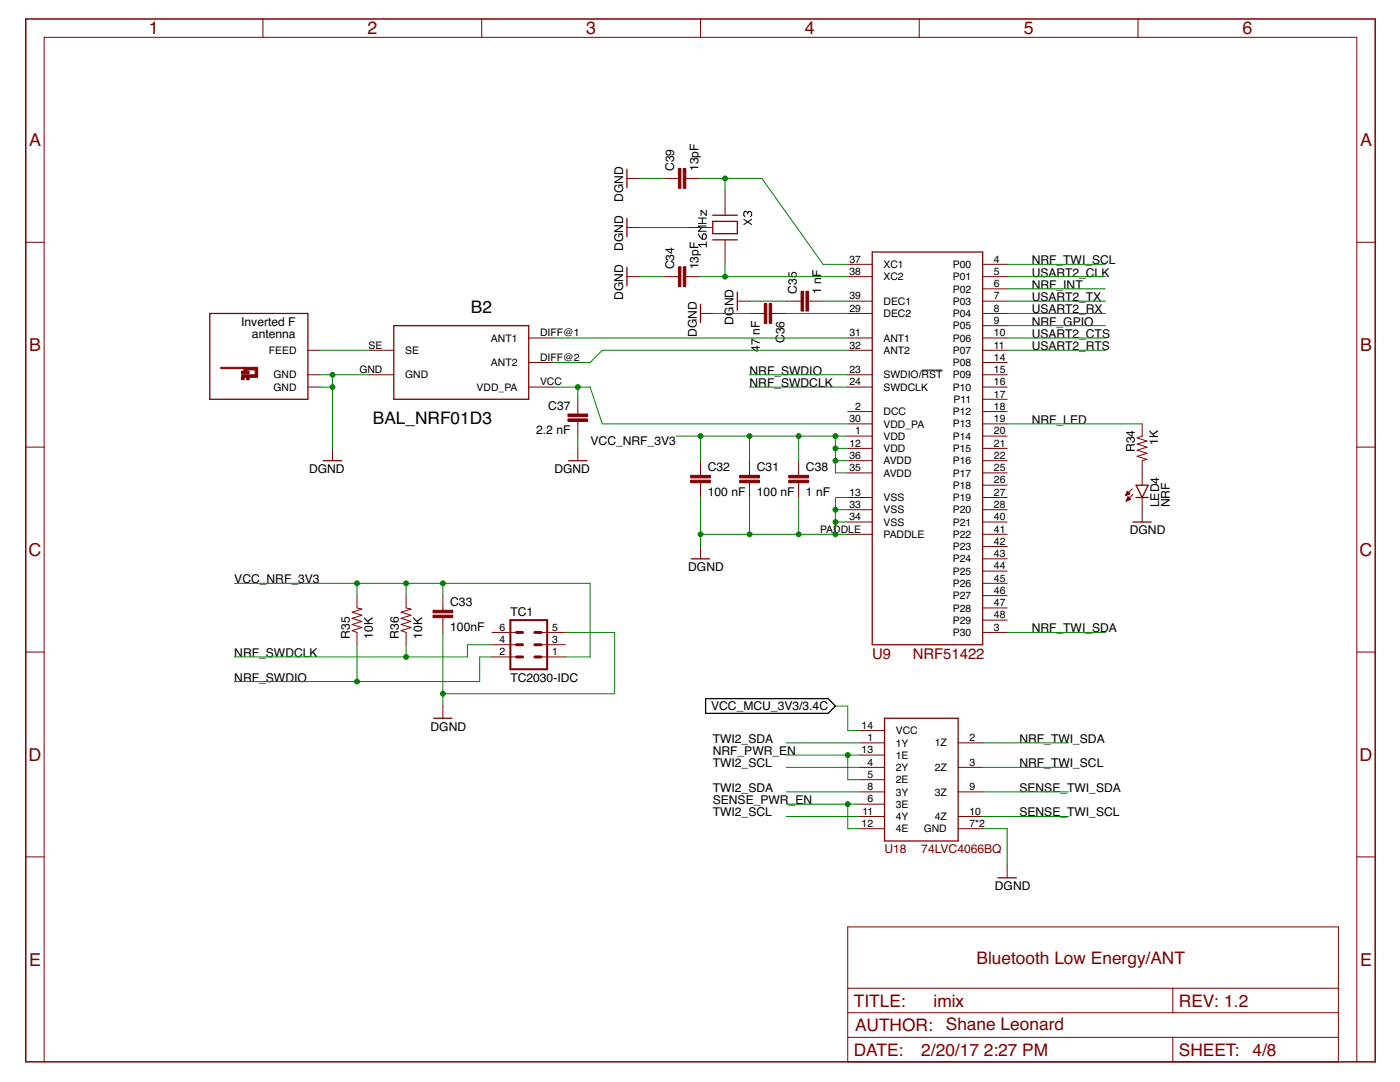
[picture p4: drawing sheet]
<svg xmlns="http://www.w3.org/2000/svg" width="279mm" height="216mm" viewBox="0 0 279 216" stroke-linecap="round" stroke-linejoin="round" font-family="sans-serif">
<g fill="none" stroke="#000" stroke-width=".2">
<path d="M139.4 46.7l.2 .5 .6 .5M139.4 44.6h1.5M139.4 43.5h1.5M140.2 43.5v1.1M140.4 46.7h.3l.2 .2v.6l-.2 .2h-.5v-.8zM140.9 48.8h-1.5l.5 .5M140.9 42v1l-1-1v1M140.9 48.3v1M140.9 45.1h-1.5l.5 .5-.5 .5h1.5M148.4 43.8l1.6 1M149.2 42.5l-.2-.3h-.3l-.3 .3v.5l.3 .2M149.2 42.5l.3-.3h.3l.2 .3v.5l-.2 .2"/>
<path d="M149.2 42.5v.2M150 43.8l-1.6 1M183.9 73.9h4.2"/>
</g>
<path d="M140.8 139.4h24.5l1.4 1.5-1.4 1.4h-24.5z" fill="none" stroke="#000" stroke-width=".25"/>
<g fill="#800000" stroke="#800000" stroke-width=".2">
<path d="M137.8 95.8h4v.5h-4z"/>
<path d="M137.8 94.8h4v.6h-4z"/>
<path d="M147.6 95.8h4v.5h-4z"/>
<path d="M147.6 94.8h4v.6h-4z"/>
<path d="M113.3 83.6h4v.5h-4z"/>
<path d="M113.3 82.6h4v.5h-4z"/>
<path d="M157.4 95.8h4v.5h-4z"/>
<path d="M157.4 94.8h4v.6h-4z"/>
<path d="M136.4 53.2h.5v4h-.5z"/>
<path d="M135.4 53.2h.5v4h-.5z"/>
<path d="M136.4 33.6h.5v4h-.5z"/>
<path d="M135.4 33.6h.5v4h-.5z"/>
<path d="M160.8 58.1h.6v4h-.6z"/>
<path d="M159.9 58.1h.5v4h-.5z"/>
<path d="M152.5 60.6h.5v3.9h-.5z"/>
<path d="M153.5 60.6h.5v3.9h-.5z"/>
<path d="M86.4 122.7h4v.6h-4z"/>
<path d="M86.4 121.8h4v.5h-4z"/>
<path d="M48.2 75.3h.5v.5h-.5z"/>
<path d="M49.2 75.3h.5v.5h-.5z"/>
<path d="M48.2 74h1.5v.5h-1.5z"/>
<path d="M48.7 73.8h.5v.2h-.5z"/>
<path d="M48.2 74.8h3.2v.5h-3.2z"/>
<path d="M50.9 73.3h.5v1.5h-.5z"/>
<path d="M48.7 73.3h2.2v.5h-2.2z"/>
<path d="M44.1 73.3h4.6v.3h-4.6z"/>
</g>
<g fill="none" stroke="#800000" stroke-width=".2">
<path d="M52.5 3.8v3.7M96.1 3.8v3.7M139.8 3.8v3.7M183.5 3.8v3.7M227.1 3.8v3.7M125.1 35.6h2.5M132.5 35.6h2.9M136.9 35.6h2.9M144.7 38.1v4.8M5.1 48.3h3.7M125.1 55.2h2.5M125.1 45.4h2.5"/>
<path d="M132.5 55.2h2.9M136.9 55.2h2.9M137.4 45.4h4.8M144.7 47.9v4.8M169.2 55.2h4.9M169.2 52.7h4.9M196.1 55.2h4.9M196.1 52.7h4.9M196.1 57.6h4.9M270.8 48.3h3.6M61.4 77.2h2.5M61.4 69.9h2.5"/>
<path d="M61.4 74.8h2.5M73.7 69.9h4.9M73.7 74.8h4.9M105.5 77.2h4.9M105.5 72.3h4.9M105.5 67.4h4.9M115.3 79.7v2.9M139.8 62.5h2.4M147.2 60.1h2.4M149.6 62.5h2.9M154 62.5h2.9M156.9 60.1h3"/>
<path d="M161.3 60.1h3M169.2 77.2h4.9M169.2 67.4h4.9M169.2 69.9h4.9M169.2 74.8h4.9M169.2 60.1h4.9M169.2 62.5h4.9M196.1 77.2h4.9M196.1 72.3h4.9M196.1 67.4h4.9M196.1 69.9h4.9M196.1 74.8h4.9"/>
<path d="M196.1 60.1h4.9M196.1 62.5h4.9M196.1 65h4.9M196.1 79.7h4.9M5.1 89.2h3.7M66.4 89.5v2.4M115.3 84.1v2.9M115.3 89.5v2.4M139.8 91.9v2.9M139.8 96.3v3M149.6 91.9v2.9M149.6 96.3v3"/>
<path d="M159.4 91.9v2.9M159.4 96.3v3M169.2 99.3h4.9M169.2 94.4h4.9M169.2 91.9h4.9M169.2 82.1h4.9M169.2 84.6h4.9M169.2 87h4.9M169.2 89.5h4.9M196.1 99.3h4.9M196.1 94.4h4.9M196.1 91.9h4.9"/>
<path d="M196.1 82.1h4.9M196.1 84.6h4.9M196.1 87h4.9M196.1 89.5h4.9M196.1 96.8h4.9M224.7 98.8h.1M224.7 98.7h.4M224.8 98.6h.6M224.8 99.9h.1M224.8 98.5h.6M224.8 99.8h.3M224.9 98.3h.4"/>
<path d="M224.9 99.7h.5M224.9 98.2h.3M224.9 99.6h.7M225 98.1h.1M225 99.5h.5M225 98l.5 .5-.9 .4zM225 99.4h.4M225.1 99.3h.2M225.1 99.1h.1M225.1 99.1l-.4 .9M225.1 99.1l.5 .5-.9 .4M226 97.6l-1.4 1.3"/>
<path d="M226.1 98.7l-1.4 1.3M227.9 84.6v2.4l-1 .4 2 .6-2 .6 2 .6-2 .6 2 .6-2 .7 2 .6-1 .2v4.9M227.9 99.3v4.9M270.8 89.2h3.6M71.2 118.9v2.4l1 .2-1.9 .7 1.9 .6-1.9 .6 1.9 .6-1.9 .6 1.9 .6-1.9 .6 .9 .4v2.5M81 118.9v2.4l1 .2-1.9 .7 1.9 .6-1.9 .6 1.9 .6-1.9 .6 1.9 .6-1.9 .6 .9 .4v2.5M88.4 118.9v2.9M139.8 109.1v2.4M169.2 101.7h4.9M169.2 104.2h4.9M169.2 106.6h4.9M196.1 101.7h4.9"/>
<path d="M196.1 104.2h4.9M196.1 106.6h4.9M196.1 109.1h4.9M196.1 111.5h4.9M196.1 114h4.9M196.1 116.4h4.9M196.1 118.9h4.9M5.1 130.1h3.7M88.4 123.3v2.9M98.2 126.2h4.9M98.2 131.1h4.9M98.2 128.7h4.9"/>
<path d="M108 126.2h4.9M108 131.1h4.9M108 128.7h4.9M196.1 121.3h4.9M196.1 123.7h4.9M196.1 126.2h4.9M270.8 130.1h3.6M88.4 140.9v2.4M171.6 158h4.9M171.6 155.6h4.9M171.6 153.1h4.9M171.6 150.7h4.9"/>
<path d="M171.6 148.2h4.9M171.6 145.8h4.9M191.2 158h4.9M191.2 153.1h4.9M191.2 148.2h4.9M5.1 171h3.7M171.6 165.4h4.9M171.6 162.9h4.9M171.6 160.5h4.9M191.2 165.4h4.9M191.2 162.9h4.9M201 172.7v2.5"/>
<path d="M270.8 171h3.6M169.2 185h97.9v26.9h-97.9zM169.2 197.2h97.9M234.1 197.2v4.9M8.8 211.9v-204.4h262v204.4M169.2 202.1h97.9M169.2 207h97.9M234.1 207v4.9"/>
</g>
<g fill="none" stroke="#800000" stroke-width=".25">
<path d="M125.1 33.8v3.6M125.1 43.6v3.6M125.1 53.4v3.6M142.2 44.2h5v2.4h-5zM142.2 42.9h5M142.2 47.9h5M147.2 58.3v3.6M174.1 50.3h22v78.4h-22zM41.9 62.5h19.5v17.2h-19.5zM78.6 65h26.9v14.7h-26.9zM139.8 60.7v3.7M64.5 91.9h3.7"/>
<path d="M113.5 91.9h3.7M226.7 96.8h2.5l-1.3 2.5zM226.7 99.3h2.5M138 111.5h3.6M226.1 104.2h3.7M86.6 143.3h3.6M176.5 143.3h14.7v24.5h-14.7zM199.2 175.2h3.6"/>
</g>
<path d="M101.9 123.7h7.3v9.8h-7.3z" fill="none" stroke="#800000" stroke-width=".4"/>
<path d="M103.1 126.2h1.2M103.1 128.7h1.2M103.1 131.1h1.2M106.7 126.2h1.3M106.7 128.7h1.3M106.7 131.1h1.3" fill="none" stroke="#800000" stroke-width=".59"/>
<path d="M5.1 3.8h269.3v208.1h-269.3z" fill="none" stroke="#800000" stroke-width=".3"/>
<g fill="none" stroke="#008000" stroke-width=".2">
<path d="M127.6 35.6h4.9M139.8 35.6h12.2l12.3 17.1h4.9M144.7 35.6v2.5M127.6 55.2h4.9M127.6 45.4h9.8M139.8 55.2h29.4M144.7 52.7v2.5M201 55.2h19.6M201 52.7h19.6M201 57.6h19.6M63.9 74.8h9.8M63.9 77.2h2.5"/>
<path d="M63.9 69.9h9.8M66.4 74.8v14.7M110.4 77.2h7.4l2.4 7.4h49M110.4 67.4h58.8M115.3 77.2v2.5M142.2 62.5h7.4M149.6 74.8h19.6M149.6 77.2h19.6M149.6 60.1h7.3M156.9 62.5h12.3M164.3 60.1h4.9M169.2 69.9h-49l-2.4 2.4h-7.4"/>
<path d="M201 60.1h19.6M201 62.5h19.6M201 67.4h19.6M201 69.9h19.6M201 65h19.6M115.3 87v2.5M134.9 87h34.3M139.8 87v4.9M139.8 99.3v9.8M149.6 87v4.9M149.6 99.3v7.3M159.4 87v4.9"/>
<path d="M159.4 99.3v7.3M166.7 87v7.4h2.5M166.7 89.5h2.5M166.7 91.9h2.5M169.2 99.3h-2.5v7.3M201 84.6h26.9M46.8 116.4h71v14.7h-4.9M71.2 116.4v2.5M81 116.4v2.5M88.4 116.4v2.5M139.8 106.6h29.4M166.7 101.7h2.5"/>
<path d="M166.7 104.2h2.5M71.2 128.7v7.3M81 128.7v2.4M88.4 126.2v14.7M98.2 131.1h-2.5v4.9h-48.9M98.2 128.7h-4.9v2.4h-46.5M112.9 126.2h9.8v12.2h-34.3M201 126.2h19.6M156.9 148.2h14.7M156.9 158h14.7M156.9 150.7h14.7M156.9 153.1h14.7"/>
<path d="M166.7 140.9h2.5v4.9h2.4M169.2 150.7v4.9h2.4M196.1 148.2h17.2M196.1 158h17.2M196.1 153.1h17.2M156.9 162.9h14.7M156.9 160.5h14.7M169.2 160.5v4.9h2.4M196.1 165.4h4.9v7.3M196.1 162.9h17.2"/>
</g>
<g fill="#008000" stroke="#008000" stroke-width=".2">
<circle cx="66.4" cy="74.8" r=".49"/>
<circle cx="66.4" cy="77.2" r=".49"/>
<circle cx="139.8" cy="106.6" r=".49"/>
<circle cx="149.6" cy="106.6" r=".49"/>
<circle cx="166.7" cy="101.7" r=".49"/>
<circle cx="166.7" cy="104.2" r=".49"/>
<circle cx="166.7" cy="106.6" r=".49"/>
<circle cx="159.4" cy="106.6" r=".49"/>
<circle cx="88.4" cy="138.4" r=".49"/>
<circle cx="115.3" cy="77.2" r=".49"/>
<circle cx="144.7" cy="55.2" r=".49"/>
<circle cx="144.7" cy="35.6" r=".49"/>
<circle cx="71.2" cy="136" r=".49"/>
<circle cx="81" cy="131.1" r=".49"/>
<circle cx="139.8" cy="87" r=".49"/>
<circle cx="149.6" cy="87" r=".49"/>
<circle cx="159.4" cy="87" r=".49"/>
<circle cx="166.7" cy="87" r=".49"/>
<circle cx="166.7" cy="89.5" r=".49"/>
<circle cx="166.7" cy="91.9" r=".49"/>
<circle cx="71.2" cy="116.4" r=".49"/>
<circle cx="81" cy="116.4" r=".49"/>
<circle cx="88.4" cy="116.4" r=".49"/>
<circle cx="169.2" cy="150.7" r=".49"/>
<circle cx="169.2" cy="160.5" r=".49"/>
</g>
<g font-size="3.6" fill="#800000">
<text x="29.7" y="6.9">1</text>
<text x="73.3" y="6.9">2</text>
<text x="117" y="6.9">3</text>
<text x="160.7" y="6.9">4</text>
<text x="204.3" y="6.9">5</text>
<text x="248" y="6.9">6</text>
<text x="5.8" y="29.1">A</text>
<text x="271.4" y="29.1">A</text>
<text x="5.8" y="70">B</text>
<text x="271.4" y="70">B</text>
<text x="5.7" y="110.9">C</text>
<text x="271.3" y="110.9">C</text>
<text x="5.7" y="151.8">D</text>
<text x="271.3" y="151.8">D</text>
<text x="5.8" y="192.7">E</text>
<text x="271.4" y="192.7">E</text>
</g>
<g font-size="3.5">
<text x="94" y="62.5">B2</text>
<text x="74.4" y="84.6">BAL_NRF01D3</text>
</g>
<g font-size="3.5" fill="#800000">
<text x="194.9" y="192.3">Bluetooth Low Energy/ANT</text>
<text x="170.4" y="200.9">TITLE:</text>
<text x="186.3" y="200.9">imix</text>
<text x="235.3" y="200.9">REV: 1.2</text>
<text x="170.6" y="205.8">AUTHOR:</text>
<text x="188.8" y="205.5">Shane Leonard</text>
<text x="170.4" y="210.7">DATE:</text>
<text x="183.9" y="210.7">2/20/17</text>
<text x="196.3" y="210.7">2:27 PM</text>
<text x="235.3" y="210.7">SHEET:</text>
<text x="250" y="210.7">4/8</text>
</g>
<g font-size="3" fill="#800000">
<text x="174.1" y="131.6">U9</text>
<text x="182.2" y="131.6">NRF51422</text>
</g>
<g font-size="2.4">
<text x="134.5" y="34.1" transform="rotate(-90 134.5 34.1)">C39</text>
<text x="139.4" y="34.1" transform="rotate(-90 139.4 34.1)">13pF</text>
<text x="124.4" y="40.3" transform="rotate(-90 124.4 40.3)">DGND</text>
<text x="124.4" y="50.1" transform="rotate(-90 124.4 50.1)">DGND</text>
<text x="134.5" y="53.7" transform="rotate(-90 134.5 53.7)">C34</text>
<text x="139.4" y="53.7" transform="rotate(-90 139.4 53.7)">13pF</text>
<text x="205.9" y="52.7">NRF_TWI_SCL</text>
<text x="124.4" y="59.9" transform="rotate(-90 124.4 59.9)">DGND</text>
<text x="159" y="58.6" transform="rotate(-90 159 58.6)">C35</text>
<text x="163.9" y="58.6" transform="rotate(-90 163.9 58.6)">1 nF</text>
<text x="205.9" y="55.2">USART2_CLK</text>
<text x="205.9" y="57.6">NRF_INT</text>
<text x="48.1" y="65">Inverted F</text>
<text x="146.4" y="64.8" transform="rotate(-90 146.4 64.8)">DGND</text>
<text x="205.9" y="65">NRF_GPIO</text>
<text x="205.9" y="62.5">USART2_RX</text>
<text x="205.9" y="60.1">USART2_TX</text>
<text x="50.3" y="67.4">antenna</text>
<text x="139.1" y="67.2" transform="rotate(-90 139.1 67.2)">DGND</text>
<text x="151.7" y="70.2" transform="rotate(-90 151.7 70.2)">47</text>
<text x="151.7" y="66.8" transform="rotate(-90 151.7 66.8)">nF</text>
<text x="156.6" y="68.4" transform="rotate(-90 156.6 68.4)">C36</text>
<text x="205.9" y="67.4">USART2_CTS</text>
<text x="205.9" y="69.9">USART2_RTS</text>
<text x="149.6" y="74.8">NRF_SWDIO</text>
<text x="149.6" y="77.2">NRF_SWDCLK</text>
<text x="109.4" y="81.8">C37</text>
<text x="107" y="86.7">2.2 nF</text>
<text x="117.9" y="88.7">VCC_NRF_3V3</text>
<text x="205.9" y="84.6">NRF_LED</text>
<text x="231.1" y="88.7" transform="rotate(-90 231.1 88.7)">1K</text>
<text x="61.7" y="94.4">DGND</text>
<text x="110.7" y="94.4">DGND</text>
<text x="141.3" y="94">C32</text>
<text x="151.1" y="94">C31</text>
<text x="160.9" y="94">C38</text>
<text x="226.5" y="90.2" transform="rotate(-90 226.5 90.2)">R34</text>
<text x="141.3" y="98.9">100 nF</text>
<text x="151.1" y="98.9">100 nF</text>
<text x="160.9" y="98.9">1 nF</text>
<text x="231.4" y="101.2" transform="rotate(-90 231.4 101.2)">LED4</text>
<text x="233.4" y="101.2" transform="rotate(-90 233.4 101.2)">NRF</text>
<text x="225.5" y="106.6">DGND</text>
<text x="137.3" y="114">DGND</text>
<text x="46.8" y="116.4">VCC_NRF_3V3</text>
<text x="89.9" y="125.8">100nF</text>
<text x="89.9" y="120.9">C33</text>
<text x="101.8" y="123">TC1</text>
<text x="46.8" y="131.1">NRF_SWDCLK</text>
<text x="69.8" y="127.4" transform="rotate(-90 69.8 127.4)">R35</text>
<text x="74.4" y="127.4" transform="rotate(-90 74.4 127.4)">10K</text>
<text x="79.6" y="127.4" transform="rotate(-90 79.6 127.4)">R36</text>
<text x="84.2" y="127.4" transform="rotate(-90 84.2 127.4)">10K</text>
<text x="205.9" y="126.2">NRF_TWI_SDA</text>
<text x="46.8" y="136">NRF_SWDIO</text>
<text x="101.8" y="136">TC2030-IDC</text>
<text x="141.9" y="141.7">VCC_MCU_3V3/3.4C</text>
<text x="85.9" y="145.8">DGND</text>
<text x="142.2" y="148.2">TWI2_SDA</text>
<text x="203.5" y="148.2">NRF_TWI_SDA</text>
<text x="142.2" y="150.7">NRF_PWR_EN</text>
<text x="142.2" y="153.1">TWI2_SCL</text>
<text x="203.5" y="153.1">NRF_TWI_SCL</text>
<text x="142.2" y="158">TWI2_SDA</text>
<text x="142.2" y="160.5">SENSE_PWR_EN</text>
<text x="203.5" y="158">SENSE_TWI_SDA</text>
<text x="142.2" y="162.9">TWI2_SCL</text>
<text x="203.5" y="162.9">SENSE_TWI_SCL</text>
<text x="198.6" y="177.6">DGND</text>
</g>
<g font-size="2.4" fill="#800000">
<text x="176.5" y="170.3">U18</text>
<text x="183.9" y="170.3">74LVC4066BQ</text>
</g>
<g font-size="2.1">
<text x="169.5" y="52.4">37</text>
<text x="176.3" y="53.5">XC1</text>
<text x="190.2" y="53.5">P00</text>
<text x="198.4" y="52.4">4</text>
<text x="169.5" y="59.7">39</text>
<text x="169.5" y="54.9">38</text>
<text x="176.3" y="55.9">XC2</text>
<text x="190.2" y="55.9">P01</text>
<text x="190.2" y="58.4">P02</text>
<text x="198.4" y="54.9">5</text>
<text x="198.4" y="57.3">6</text>
<text x="198.4" y="59.7">7</text>
<text x="169.5" y="62.2">29</text>
<text x="176.3" y="60.8">DEC1</text>
<text x="176.3" y="63.3">DEC2</text>
<text x="190.2" y="60.8">P03</text>
<text x="190.2" y="63.3">P04</text>
<text x="190.2" y="65.7">P05</text>
<text x="198.4" y="62.2">8</text>
<text x="198.4" y="64.6">9</text>
<text x="53.7" y="70.6">FEED</text>
<text x="73.6" y="69.5">SE</text>
<text x="80.8" y="70.6">SE</text>
<text x="98" y="68.2">ANT1</text>
<text x="107.8" y="72">DIFF@2</text>
<text x="107.8" y="67.1">DIFF@1</text>
<text x="169.5" y="67.1">31</text>
<text x="169.5" y="69.5">32</text>
<text x="176.3" y="68.2">ANT1</text>
<text x="176.3" y="70.6">ANT2</text>
<text x="190.2" y="68.2">P06</text>
<text x="190.2" y="70.6">P07</text>
<text x="198.4" y="67.1">10</text>
<text x="198.4" y="69.5">11</text>
<text x="198.4" y="72">14</text>
<text x="54.6" y="78">GND</text>
<text x="54.6" y="75.5">GND</text>
<text x="71.7" y="74.4">GND</text>
<text x="80.8" y="75.5">GND</text>
<text x="95.1" y="78">VDD_PA</text>
<text x="98" y="73.1">ANT2</text>
<text x="107.8" y="76.9">VCC</text>
<text x="169.5" y="76.9">24</text>
<text x="169.5" y="74.4">23</text>
<text x="176.3" y="78">SWDCLK</text>
<text x="176.3" y="75.5">SWDIO/RST</text>
<text x="190.2" y="73.1">P08</text>
<text x="190.2" y="75.5">P09</text>
<text x="190.2" y="78">P10</text>
<text x="198.4" y="74.4">15</text>
<text x="198.4" y="76.9">16</text>
<text x="170.7" y="81.8">2</text>
<text x="176.3" y="82.9">DCC</text>
<text x="190.2" y="82.9">P12</text>
<text x="190.3" y="80.4">P11</text>
<text x="198.4" y="79.3">17</text>
<text x="198.4" y="81.8">18</text>
<text x="169.5" y="89.1">12</text>
<text x="169.5" y="84.2">30</text>
<text x="170.7" y="86.7">1</text>
<text x="176.3" y="87.8">VDD</text>
<text x="176.3" y="85.3">VDD_PA</text>
<text x="190.2" y="85.3">P13</text>
<text x="190.2" y="87.7">P14</text>
<text x="198.4" y="84.2">19</text>
<text x="198.4" y="86.7">20</text>
<text x="198.4" y="89.1">21</text>
<text x="169.5" y="94">35</text>
<text x="169.5" y="91.6">36</text>
<text x="176.3" y="95.1">AVDD</text>
<text x="176.3" y="92.7">AVDD</text>
<text x="176.3" y="90.2">VDD</text>
<text x="190.2" y="90.2">P15</text>
<text x="190.2" y="92.6">P16</text>
<text x="190.2" y="95.1">P17</text>
<text x="198.4" y="91.6">22</text>
<text x="198.4" y="94">25</text>
<text x="169.5" y="98.9">13</text>
<text x="169.5" y="101.4">33</text>
<text x="176.3" y="100">VSS</text>
<text x="190.2" y="97.5">P18</text>
<text x="190.2" y="100">P19</text>
<text x="198.4" y="96.5">26</text>
<text x="198.4" y="98.9">27</text>
<text x="198.4" y="101.4">28</text>
<text x="163.7" y="106.3">PADDLE</text>
<text x="169.5" y="103.8">34</text>
<text x="176.3" y="107.3">PADDLE</text>
<text x="176.3" y="102.4">VSS</text>
<text x="176.3" y="104.9">VSS</text>
<text x="190.2" y="102.4">P20</text>
<text x="190.2" y="104.9">P21</text>
<text x="190.2" y="107.3">P22</text>
<text x="198.4" y="103.8">40</text>
<text x="198.4" y="106.3">41</text>
<text x="190.2" y="109.8">P23</text>
<text x="190.2" y="112.2">P24</text>
<text x="198.4" y="108.7">42</text>
<text x="198.4" y="111.2">43</text>
<text x="198.4" y="113.6">44</text>
<text x="190.2" y="114.7">P25</text>
<text x="190.2" y="117.1">P26</text>
<text x="190.2" y="119.6">P27</text>
<text x="198.4" y="116.1">45</text>
<text x="198.4" y="118.5">46</text>
<text x="99.7" y="125.8">6</text>
<text x="110.2" y="125.8">5</text>
<text x="190.2" y="122">P28</text>
<text x="190.2" y="124.5">P29</text>
<text x="198.4" y="121">47</text>
<text x="198.4" y="123.4">48</text>
<text x="198.4" y="125.8">3</text>
<text x="99.7" y="130.7">2</text>
<text x="99.7" y="128.3">4</text>
<text x="110.2" y="130.7">1</text>
<text x="110.2" y="128.3">3</text>
<text x="190.2" y="126.9">P30</text>
<text x="172" y="145.4">14</text>
<text x="173.1" y="147.9">1</text>
<text x="178.8" y="149">1Y</text>
<text x="178.8" y="146.5">VCC</text>
<text x="186.5" y="149">1Z</text>
<text x="193.5" y="147.9">2</text>
<text x="172" y="150.3">13</text>
<text x="173.1" y="155.2">5</text>
<text x="173.1" y="152.8">4</text>
<text x="178.8" y="153.9">2Y</text>
<text x="178.8" y="151.4">1E</text>
<text x="186.5" y="153.8">2Z</text>
<text x="193.5" y="152.8">3</text>
<text x="173.1" y="160.1">6</text>
<text x="173.1" y="157.7">8</text>
<text x="178.8" y="161.2">3E</text>
<text x="178.8" y="158.8">3Y</text>
<text x="178.8" y="156.3">2E</text>
<text x="186.5" y="158.7">3Z</text>
<text x="193.5" y="157.7">9</text>
<text x="172" y="165">12</text>
<text x="172.1" y="162.6">11</text>
<text x="178.8" y="166.1">4E</text>
<text x="178.8" y="163.6">4Y</text>
<text x="184.3" y="166.1">GND</text>
<text x="186.5" y="163.6">4Z</text>
<text x="193.5" y="162.6">10</text>
<text x="193.5" y="165">7*2</text>
</g>
</svg>
